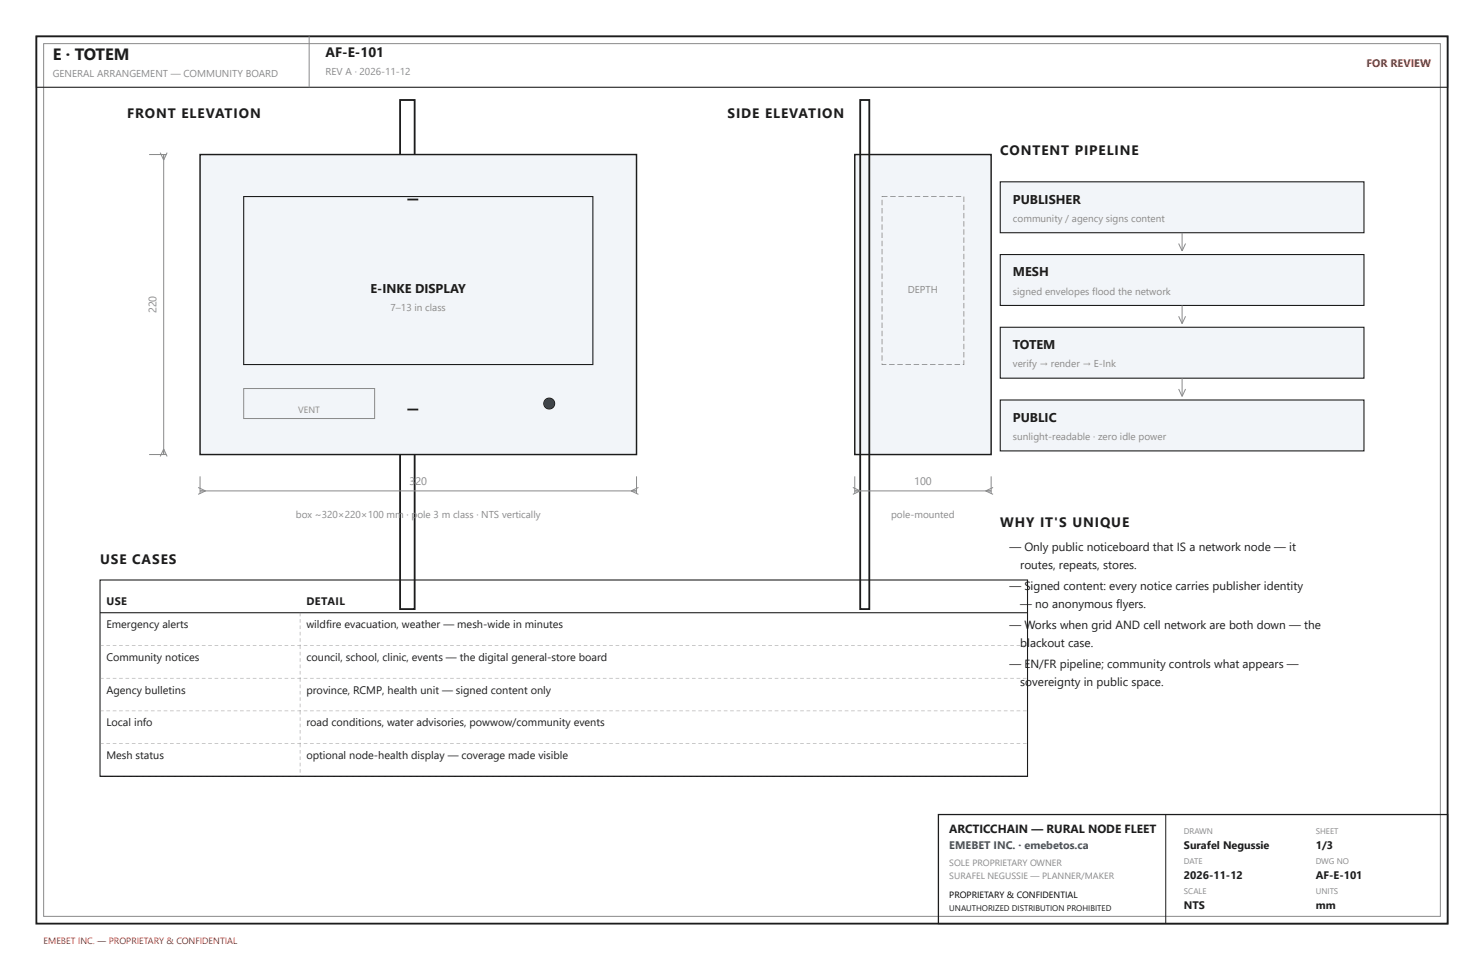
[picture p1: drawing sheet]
<svg xmlns="http://www.w3.org/2000/svg" width="432mm" height="279mm" viewBox="0 0 432 279" stroke-linecap="round" stroke-linejoin="round" font-family="sans-serif">
<path d="M10.6 10.6h410.6v258.2h-410.6zM116.4 29.1h4.2v148.2h-4.2z" fill="none" stroke="#1c1c1c" stroke-width=".53"/>
<path d="M12.7 12.7h406.4v254h-406.4zM90 10.6v14.8" fill="none" stroke="#8a8a8a" stroke-width=".29"/>
<path d="M10.6 10.6h410.6v14.8h-410.6z" fill="none" stroke="#1c1c1c" stroke-width=".32"/>
<path d="M58.2 45h127v87.3h-127z" fill="#f2f5f9"/>
<path d="M58.2 45h127v87.3h-127z" fill="none" stroke="#1c1c1c" stroke-width=".42"/>
<path d="M70.9 57.2h101.6v48.9h-101.6z" fill="none" stroke="#1c1c1c" stroke-width=".32"/>
<path d="M70.9 113.1h38.1v8.7h-38.1z" fill="none" stroke="#8a8a8a" stroke-width=".29"/>
<circle cx="159.8" cy="117.4" r="1.59" fill="#1a4f8a"/>
<circle cx="159.8" cy="117.4" r="1.59" fill="none" stroke="#1c1c1c" stroke-width=".29"/>
<path d="M118.5 58.1h3.2M118.5 119.2h3.2" fill="none" stroke="#1c1c1c" stroke-width=".53"/>
<path d="M43.4 45h5M46.6 44.4l1 2.2 1-2.2M47.6 45v87.3M43.4 132.3h5M46.6 132.8l1-2.1 1 2.1M58.2 138.6v5.1M185.2 138.6v5.1M57.7 141.9l2.1 1-2.1 1M58.2 142.9h127M185.8 141.9l-2.2 1 2.2 1" fill="none" stroke="#8a8a8a" stroke-width=".29"/>
<path d="M248.7 45h39.7v87.3h-39.7z" fill="#f2f5f9"/>
<path d="M248.7 45h39.7v87.3h-39.7z" fill="none" stroke="#1c1c1c" stroke-width=".42"/>
<path d="M259 57.1h1.6v.2h-1.6zM261.4 57.1h1.6v.2h-1.6zM263.8 57.1h1.6v.2h-1.6zM266.2 57.1h1.6v.2h-1.6zM268.6 57.1h1.5v.2h-1.5zM270.9 57.1h1.6v.2h-1.6zM273.3 57.1h1.6v.2h-1.6zM275.7 57.1h1.6v.2h-1.6zM278.1 57.1h1.6v.2h-1.6zM280.3 57.2h.3v1.6h-.3zM280.3 59.6h.3v1.6h-.3zM280.3 62h.3v1.6h-.3zM280.3 64.3h.3v1.6h-.3zM280.3 66.7h.3v1.6h-.3zM280.3 69.1h.3v1.6h-.3zM280.3 71.5h.3v1.6h-.3zM280.3 73.9h.3v1.6h-.3zM280.3 76.3h.3v1.5h-.3zM280.3 78.6h.3v1.6h-.3zM280.3 81h.3v1.6h-.3zM280.3 83.4h.3v1.6h-.3zM280.3 85.8h.3v1.6h-.3zM280.3 88.2h.3v1.5h-.3zM280.3 90.5h.3v1.6h-.3zM280.3 92.9h.3v1.6h-.3zM280.3 95.3h.3v1.6h-.3zM280.3 97.7h.3v1.6h-.3zM280.3 100.1h.3v1.6h-.3zM280.3 102.4h.3v1.6h-.3zM280.3 104.8h.3v1.4h-.5v-.2l.4 .1zM277.8 106h1.5v.2h-1.5zM275.4 106h1.6v.2h-1.6zM273 106h1.6v.2h-1.6zM270.6 106h1.6v.2h-1.6zM268.2 106h1.6v.2h-1.6zM265.9 106h1.5v.2h-1.5zM263.5 106h1.6v.2h-1.6zM261.1 106h1.6v.2h-1.6zM258.7 106h1.6v.2h-1.6zM256.5 105.8h.3l-.2 .3 1.3-.1v.2h-1.4zM256.5 103.4h.3v1.6h-.3zM256.5 101h.3v1.6h-.3zM256.5 98.6h.3v1.6h-.3zM256.5 96.3h.3v1.5h-.3zM256.5 93.9h.3v1.6h-.3zM256.5 91.5h.3v1.6h-.3zM256.5 89.1h.3v1.6h-.3zM256.5 86.7h.3v1.6h-.3zM256.5 84.3h.3v1.6h-.3zM256.5 82h.3v1.6h-.3zM256.5 79.6h.3v1.6h-.3zM256.5 77.2h.3v1.6h-.3zM256.5 74.8h.3v1.6h-.3zM256.5 72.4h.3v1.6h-.3zM256.5 70.1h.3v1.5h-.3zM256.5 67.7h.3v1.6h-.3zM256.5 65.3h.3v1.6h-.3zM256.5 62.9h.3v1.6h-.3zM256.5 60.5h.3v1.6h-.3zM256.5 58.2h.3v1.5h-.3zM256.5 57.1h1.7v.2l-1.6-.1 .2 .2h-.3z" fill="#8a8a8a"/>
<path d="M250.3 29.1h2.6v148.2h-2.6z" fill="none" stroke="#1c1c1c" stroke-width=".53"/>
<path d="M248.7 138.6v5.1M288.4 138.6v5.1M248.2 141.9l2.1 1-2.1 1M248.7 142.9h39.7M289 141.9l-2.2 1 2.2 1" fill="none" stroke="#8a8a8a" stroke-width=".29"/>
<path d="M291 52.9h105.9v14.8h-105.9z" fill="#f2f5f9"/>
<path d="M291 52.9h105.9v14.8h-105.9z" fill="none" stroke="#1c1c1c" stroke-width=".32"/>
<path d="M343 70.9l1 2.1M344 67.7v5.3M345 70.9l-1 2.1" fill="none" stroke="#8a8a8a" stroke-width=".29"/>
<path d="M291 74.1h105.9v14.8h-105.9z" fill="#f2f5f9"/>
<path d="M291 74.1h105.9v14.8h-105.9z" fill="none" stroke="#1c1c1c" stroke-width=".32"/>
<path d="M343 92l1 2.2M344 88.9v5.3M345 92l-1 2.2" fill="none" stroke="#8a8a8a" stroke-width=".29"/>
<path d="M291 95.2h105.9v14.9h-105.9z" fill="#f2f5f9"/>
<path d="M291 95.2h105.9v14.9h-105.9z" fill="none" stroke="#1c1c1c" stroke-width=".32"/>
<path d="M343 113.2l1 2.2M344 110.1v5.3M345 113.2l-1 2.2" fill="none" stroke="#8a8a8a" stroke-width=".29"/>
<path d="M291 116.4h105.9v14.8h-105.9z" fill="#f2f5f9"/>
<path d="M291 116.4h105.9v14.8h-105.9zM29.1 168.8h269.9v57.2h-269.9zM29.1 178.3h269.9" fill="none" stroke="#1c1c1c" stroke-width=".32"/>
<g fill="#8a8a8a">
<path d="M87.2 178.3l.2 1.1zM87.2 180.2l.2 1zM87.2 182l.2 1.1zM87.2 183.9l.2 1zM87.2 185.7l.2 1.1zM87.2 187.6l.2 .3z"/>
<path d="M29.1 187.8l1.1 .1zM31 187.8l1 .1zM32.8 187.8l1.1 .1zM34.7 187.8l1 .1zM36.5 187.8l1.1 .1zM38.4 187.8l1 .1zM40.2 187.8l1.1 .1zM42.1 187.8l1 .1zM43.9 187.8l1.1 .1zM45.8 187.8l1 .1zM47.6 187.8l1.1 .1zM49.5 187.8l1 .1zM51.3 187.8l1.1 .1zM53.2 187.8l1 .1zM55 187.8l1.1 .1zM56.9 187.8l1 .1zM58.7 187.8l1.1 .1zM60.6 187.8l1 .1zM62.4 187.8l1.1 .1zM64.3 187.8l1.1 .1zM66.1 187.8l1.1 .1zM68 187.8l1.1 .1zM69.8 187.8l1.1 .1zM71.7 187.8l1.1 .1zM73.6 187.8l1 .1zM75.4 187.8l1.1 .1zM77.3 187.8l1 .1zM79.1 187.8l1.1 .1zM81 187.8l1 .1zM82.8 187.8l1.1 .1zM84.7 187.8l1 .1zM86.5 187.8l1.1 .1zM88.4 187.8l1 .1zM90.2 187.8l1.1 .1zM92.1 187.8l1 .1zM93.9 187.8l1.1 .1zM95.8 187.8l1 .1zM97.6 187.8l1.1 .1zM99.5 187.8l1 .1zM101.3 187.8l1.1 .1zM103.2 187.8l1 .1zM105 187.8l1.1 .1zM106.9 187.8l1 .1zM108.7 187.8l1.1 .1zM110.6 187.8l1.1 .1zM112.4 187.8l1.1 .1zM114.3 187.8l1.1 .1zM116.2 187.8l1 .1zM118 187.8l1.1 .1zM119.9 187.8l1 .1zM121.7 187.8l1.1 .1zM123.6 187.8l1 .1zM125.4 187.8l1.1 .1zM127.3 187.8l1 .1zM129.1 187.8l1.1 .1zM131 187.8l1 .1zM132.8 187.8l1.1 .1zM134.7 187.8l1 .1zM136.5 187.8l1.1 .1zM138.4 187.8l1 .1zM140.2 187.8l1.1 .1zM142.1 187.8l1 .1zM143.9 187.8l1.1 .1zM145.8 187.8l1 .1zM147.6 187.8l1.1 .1zM149.5 187.8l1 .1zM151.3 187.8l1.1 .1zM153.2 187.8l1.1 .1zM155 187.8l1.1 .1zM156.9 187.8l1.1 .1zM158.7 187.8l1.1 .1zM160.6 187.8l1.1 .1zM162.5 187.8l1 .1zM164.3 187.8l1.1 .1zM166.2 187.8l1 .1zM168 187.8l1.1 .1zM169.9 187.8l1 .1zM171.7 187.8l1.1 .1zM173.6 187.8l1 .1zM175.4 187.8l1.1 .1zM177.3 187.8l1 .1zM179.1 187.8l1.1 .1zM181 187.8l1 .1zM182.8 187.8l1.1 .1zM184.7 187.8l1 .1zM186.5 187.8l1.1 .1zM188.4 187.8l1 .1zM190.2 187.8l1.1 .1zM192.1 187.8l1 .1zM193.9 187.8l1.1 .1zM195.8 187.8l1 .1zM197.6 187.8l1.1 .1zM199.5 187.8l1.1 .1zM201.3 187.8l1.1 .1zM203.2 187.8l1.1 .1zM205.1 187.8l1 .1zM206.9 187.8l1.1 .1zM208.8 187.8l1 .1zM210.6 187.8l1.1 .1zM212.5 187.8l1 .1zM214.3 187.8l1.1 .1zM216.2 187.8l1 .1zM218 187.8l1.1 .1zM219.9 187.8l1 .1zM221.7 187.8l1.1 .1zM223.6 187.8l1 .1zM225.4 187.8l1.1 .1zM227.3 187.8l1 .1zM229.1 187.8l1.1 .1zM231 187.8l1 .1zM232.8 187.8l1.1 .1zM234.7 187.8l1 .1zM236.5 187.8l1.1 .1zM238.4 187.8l1 .1zM240.2 187.8l1.1 .1zM242.1 187.8l1.1 .1zM243.9 187.8l1.1 .1zM245.8 187.8l1.1 .1zM247.6 187.8l1.1 .1zM249.5 187.8l1.1 .1zM251.4 187.8l1 .1zM253.2 187.8l1.1 .1zM255.1 187.8l1 .1zM256.9 187.8l1.1 .1zM258.8 187.8l1 .1zM260.6 187.8l1.1 .1zM262.5 187.8l1 .1zM264.3 187.8l1.1 .1zM266.2 187.8l1 .1zM268 187.8l1.1 .1zM269.9 187.8l1 .1zM271.7 187.8l1.1 .1zM273.6 187.8l1 .1zM275.4 187.8l1.1 .1zM277.3 187.8l1 .1zM279.1 187.8l1.1 .1zM281 187.8l1 .1zM282.8 187.8l1.1 .1zM284.7 187.8l1 .1zM286.5 187.8l1.1 .1zM288.4 187.8l1.1 .1zM290.2 187.8l1.1 .1zM292.1 187.8l1.1 .1zM294 187.8l1 .1zM295.8 187.8l1.1 .1zM297.7 187.8l1 .1z"/>
<path d="M87.2 187.9l.2 1zM87.2 189.7l.2 1.1zM87.2 191.6l.2 1zM87.2 193.4l.2 1.1zM87.2 195.3l.2 1zM87.2 197.1l.2 .3z"/>
<path d="M29.1 197.3l1.1 .1zM31 197.3l1 .1zM32.8 197.3l1.1 .1zM34.7 197.3l1 .1zM36.5 197.3l1.1 .1zM38.4 197.3l1 .1zM40.2 197.3l1.1 .1zM42.1 197.3l1 .1zM43.9 197.3l1.1 .1zM45.8 197.3l1 .1zM47.6 197.3l1.1 .1zM49.5 197.3l1 .1zM51.3 197.3l1.1 .1zM53.2 197.3l1 .1zM55 197.3l1.1 .1zM56.9 197.3l1 .1zM58.7 197.3l1.1 .1zM60.6 197.3l1 .1zM62.4 197.3l1.1 .1zM64.3 197.3l1.1 .1zM66.1 197.3l1.1 .1zM68 197.3l1.1 .1zM69.8 197.3l1.1 .1zM71.7 197.3l1.1 .1zM73.6 197.3l1 .1zM75.4 197.3l1.1 .1zM77.3 197.3l1 .1zM79.1 197.3l1.1 .1zM81 197.3l1 .1zM82.8 197.3l1.1 .1zM84.7 197.3l1 .1zM86.5 197.3l1.1 .1zM88.4 197.3l1 .1zM90.2 197.3l1.1 .1zM92.1 197.3l1 .1zM93.9 197.3l1.1 .1zM95.8 197.3l1 .1zM97.6 197.3l1.1 .1zM99.5 197.3l1 .1zM101.3 197.3l1.1 .1zM103.2 197.3l1 .1zM105 197.3l1.1 .1zM106.9 197.3l1 .1zM108.7 197.3l1.1 .1zM110.6 197.3l1.1 .1zM112.4 197.3l1.1 .1zM114.3 197.3l1.1 .1zM116.2 197.3l1 .1zM118 197.3l1.1 .1zM119.9 197.3l1 .1zM121.7 197.3l1.1 .1zM123.6 197.3l1 .1zM125.4 197.3l1.1 .1zM127.3 197.3l1 .1zM129.1 197.3l1.1 .1zM131 197.3l1 .1zM132.8 197.3l1.1 .1zM134.7 197.3l1 .1zM136.5 197.3l1.1 .1zM138.4 197.3l1 .1zM140.2 197.3l1.1 .1zM142.1 197.3l1 .1zM143.9 197.3l1.1 .1zM145.8 197.3l1 .1zM147.6 197.3l1.1 .1zM149.5 197.3l1 .1zM151.3 197.3l1.1 .1zM153.2 197.3l1.1 .1zM155 197.3l1.1 .1zM156.9 197.3l1.1 .1zM158.7 197.3l1.1 .1zM160.6 197.3l1.1 .1zM162.5 197.3l1 .1zM164.3 197.3l1.1 .1zM166.2 197.3l1 .1zM168 197.3l1.1 .1zM169.9 197.3l1 .1zM171.7 197.3l1.1 .1zM173.6 197.3l1 .1zM175.4 197.3l1.1 .1zM177.3 197.3l1 .1zM179.1 197.3l1.1 .1zM181 197.3l1 .1zM182.8 197.3l1.1 .1zM184.7 197.3l1 .1zM186.5 197.3l1.1 .1zM188.4 197.3l1 .1zM190.2 197.3l1.1 .1zM192.1 197.3l1 .1zM193.9 197.3l1.1 .1zM195.8 197.3l1 .1zM197.6 197.3l1.1 .1zM199.5 197.3l1.1 .1zM201.3 197.3l1.1 .1zM203.2 197.3l1.1 .1zM205.1 197.3l1 .1zM206.9 197.3l1.1 .1zM208.8 197.3l1 .1zM210.6 197.3l1.1 .1zM212.5 197.3l1 .1zM214.3 197.3l1.1 .1zM216.2 197.3l1 .1zM218 197.3l1.1 .1zM219.9 197.3l1 .1zM221.7 197.3l1.1 .1zM223.6 197.3l1 .1zM225.4 197.3l1.1 .1zM227.3 197.3l1 .1zM229.1 197.3l1.1 .1zM231 197.3l1 .1zM232.8 197.3l1.1 .1zM234.7 197.3l1 .1zM236.5 197.3l1.1 .1zM238.4 197.3l1 .1zM240.2 197.3l1.1 .1zM242.1 197.3l1.1 .1zM243.9 197.3l1.1 .1zM245.8 197.3l1.1 .1zM247.6 197.3l1.1 .1zM249.5 197.3l1.1 .1zM251.4 197.3l1 .1zM253.2 197.3l1.1 .1zM255.1 197.3l1 .1zM256.9 197.3l1.1 .1zM258.8 197.3l1 .1zM260.6 197.3l1.1 .1zM262.5 197.3l1 .1zM264.3 197.3l1.1 .1zM266.2 197.3l1 .1zM268 197.3l1.1 .1zM269.9 197.3l1 .1zM271.7 197.3l1.1 .1zM273.6 197.3l1 .1zM275.4 197.3l1.1 .1zM277.3 197.3l1 .1zM279.1 197.3l1.1 .1zM281 197.3l1 .1zM282.8 197.3l1.1 .1zM284.7 197.3l1 .1zM286.5 197.3l1.1 .1zM288.4 197.3l1.1 .1zM290.2 197.3l1.1 .1zM292.1 197.3l1.1 .1zM294 197.3l1 .1zM295.8 197.3l1.1 .1zM297.7 197.3l1 .1z"/>
<path d="M87.2 197.4l.2 1zM87.2 199.2l.2 1.1zM87.2 201.1l.2 1zM87.2 202.9l.2 1.1zM87.2 204.8l.2 1zM87.2 206.6l.2 .3z"/>
<path d="M29.1 206.8l1.1 .2zM31 206.8l1 .2zM32.8 206.8l1.1 .2zM34.7 206.8l1 .2zM36.5 206.8l1.1 .2zM38.4 206.8l1 .2zM40.2 206.8l1.1 .2zM42.1 206.8l1 .2zM43.9 206.8l1.1 .2zM45.8 206.8l1 .2zM47.6 206.8l1.1 .2zM49.5 206.8l1 .2zM51.3 206.8l1.1 .2zM53.2 206.8l1 .2zM55 206.8l1.1 .2zM56.9 206.8l1 .2zM58.7 206.8l1.1 .2zM60.6 206.8l1 .2zM62.4 206.8l1.1 .2zM64.3 206.8l1.1 .2zM66.1 206.8l1.1 .2zM68 206.8l1.1 .2zM69.8 206.8l1.1 .2zM71.7 206.8l1.1 .2zM73.6 206.8l1 .2zM75.4 206.8l1.1 .2zM77.3 206.8l1 .2zM79.1 206.8l1.1 .2zM81 206.8l1 .2zM82.8 206.8l1.1 .2zM84.7 206.8l1 .2zM86.5 206.8l1.1 .2zM88.4 206.8l1 .2zM90.2 206.8l1.1 .2zM92.1 206.8l1 .2zM93.9 206.8l1.1 .2zM95.8 206.8l1 .2zM97.6 206.8l1.1 .2zM99.5 206.8l1 .2zM101.3 206.8l1.1 .2zM103.2 206.8l1 .2zM105 206.8l1.1 .2zM106.9 206.8l1 .2zM108.7 206.8l1.1 .2zM110.6 206.8l1.1 .2zM112.4 206.8l1.1 .2zM114.3 206.8l1.1 .2zM116.2 206.8l1 .2zM118 206.8l1.1 .2zM119.9 206.8l1 .2zM121.7 206.8l1.1 .2zM123.6 206.8l1 .2zM125.4 206.8l1.1 .2zM127.3 206.8l1 .2zM129.1 206.8l1.1 .2zM131 206.8l1 .2zM132.8 206.8l1.1 .2zM134.7 206.8l1 .2zM136.5 206.8l1.1 .2zM138.4 206.8l1 .2zM140.2 206.8l1.1 .2zM142.1 206.8l1 .2zM143.9 206.8l1.1 .2zM145.8 206.8l1 .2zM147.6 206.8l1.1 .2zM149.5 206.8l1 .2zM151.3 206.8l1.1 .2zM153.2 206.8l1.1 .2zM155 206.8l1.1 .2zM156.9 206.8l1.1 .2zM158.7 206.8l1.1 .2zM160.6 206.8l1.1 .2zM162.5 206.8l1 .2zM164.3 206.8l1.1 .2zM166.2 206.8l1 .2zM168 206.8l1.1 .2zM169.9 206.8l1 .2zM171.7 206.8l1.1 .2zM173.6 206.8l1 .2zM175.4 206.8l1.1 .2zM177.3 206.8l1 .2zM179.1 206.8l1.1 .2zM181 206.8l1 .2zM182.8 206.8l1.1 .2zM184.7 206.8l1 .2zM186.5 206.8l1.1 .2zM188.4 206.8l1 .2zM190.2 206.8l1.1 .2zM192.1 206.8l1 .2zM193.9 206.8l1.1 .2zM195.8 206.8l1 .2zM197.6 206.8l1.1 .2zM199.5 206.8l1.1 .2zM201.3 206.8l1.1 .2zM203.2 206.8l1.1 .2zM205.1 206.8l1 .2zM206.9 206.8l1.1 .2zM208.8 206.8l1 .2zM210.6 206.8l1.1 .2zM212.5 206.8l1 .2zM214.3 206.8l1.1 .2zM216.2 206.8l1 .2zM218 206.8l1.1 .2zM219.9 206.8l1 .2zM221.7 206.8l1.1 .2zM223.6 206.8l1 .2zM225.4 206.8l1.1 .2zM227.3 206.8l1 .2zM229.1 206.8l1.1 .2zM231 206.8l1 .2zM232.8 206.8l1.1 .2zM234.7 206.8l1 .2zM236.5 206.8l1.1 .2zM238.4 206.8l1 .2zM240.2 206.8l1.1 .2zM242.1 206.8l1.1 .2zM243.9 206.8l1.1 .2zM245.8 206.8l1.1 .2zM247.6 206.8l1.1 .2zM249.5 206.8l1.1 .2zM251.4 206.8l1 .2zM253.2 206.8l1.1 .2zM255.1 206.8l1 .2zM256.9 206.8l1.1 .2zM258.8 206.8l1 .2zM260.6 206.8l1.1 .2zM262.5 206.8l1 .2zM264.3 206.8l1.1 .2zM266.2 206.8l1 .2zM268 206.8l1.1 .2zM269.9 206.8l1 .2zM271.7 206.8l1.1 .2zM273.6 206.8l1 .2zM275.4 206.8l1.1 .2zM277.3 206.8l1 .2zM279.1 206.8l1.1 .2zM281 206.8l1 .2zM282.8 206.8l1.1 .2zM284.7 206.8l1 .2zM286.5 206.8l1.1 .2zM288.4 206.8l1.1 .2zM290.2 206.8l1.1 .2zM292.1 206.8l1.1 .2zM294 206.8l1 .2zM295.8 206.8l1.1 .2zM297.7 206.8l1 .2z"/>
<path d="M87.2 206.9l.2 1.1zM87.2 208.8l.2 1zM87.2 210.6l.2 1.1zM87.2 212.5l.2 1zM87.2 214.3l.2 1.1zM87.2 216.2l.2 .2z"/>
<path d="M29.1 216.4l1.1 .1zM31 216.4l1 .1zM32.8 216.4l1.1 .1zM34.7 216.4l1 .1zM36.5 216.4l1.1 .1zM38.4 216.4l1 .1zM40.2 216.4l1.1 .1zM42.1 216.4l1 .1zM43.9 216.4l1.1 .1zM45.8 216.4l1 .1zM47.6 216.4l1.1 .1zM49.5 216.4l1 .1zM51.3 216.4l1.1 .1zM53.2 216.4l1 .1zM55 216.4l1.1 .1zM56.9 216.4l1 .1zM58.7 216.4l1.1 .1zM60.6 216.4l1 .1zM62.4 216.4l1.1 .1zM64.3 216.4l1.1 .1zM66.1 216.4l1.1 .1zM68 216.4l1.1 .1zM69.8 216.4l1.1 .1zM71.7 216.4l1.1 .1zM73.6 216.4l1 .1zM75.4 216.4l1.1 .1zM77.3 216.4l1 .1zM79.1 216.4l1.1 .1zM81 216.4l1 .1zM82.8 216.4l1.1 .1zM84.7 216.4l1 .1zM86.5 216.4l1.1 .1zM88.4 216.4l1 .1zM90.2 216.4l1.1 .1zM92.1 216.4l1 .1zM93.9 216.4l1.1 .1zM95.8 216.4l1 .1zM97.6 216.4l1.1 .1zM99.5 216.4l1 .1zM101.3 216.4l1.1 .1zM103.2 216.4l1 .1zM105 216.4l1.1 .1zM106.9 216.4l1 .1zM108.7 216.4l1.1 .1zM110.6 216.4l1.1 .1zM112.4 216.4l1.1 .1zM114.3 216.4l1.1 .1zM116.2 216.4l1 .1zM118 216.4l1.1 .1zM119.9 216.4l1 .1zM121.7 216.4l1.1 .1zM123.6 216.4l1 .1zM125.4 216.4l1.1 .1zM127.3 216.4l1 .1zM129.1 216.4l1.1 .1zM131 216.4l1 .1zM132.8 216.4l1.1 .1zM134.7 216.4l1 .1zM136.5 216.4l1.1 .1zM138.4 216.4l1 .1zM140.2 216.4l1.1 .1zM142.1 216.4l1 .1zM143.9 216.4l1.1 .1zM145.8 216.4l1 .1zM147.6 216.4l1.1 .1zM149.5 216.4l1 .1zM151.3 216.4l1.1 .1zM153.2 216.4l1.1 .1zM155 216.4l1.1 .1zM156.9 216.4l1.1 .1zM158.7 216.4l1.1 .1zM160.6 216.4l1.1 .1zM162.5 216.4l1 .1zM164.3 216.4l1.1 .1zM166.2 216.4l1 .1zM168 216.4l1.1 .1zM169.9 216.4l1 .1zM171.7 216.4l1.1 .1zM173.6 216.4l1 .1zM175.4 216.4l1.1 .1zM177.3 216.4l1 .1zM179.1 216.4l1.1 .1zM181 216.4l1 .1zM182.8 216.4l1.1 .1zM184.7 216.4l1 .1zM186.5 216.4l1.1 .1zM188.4 216.4l1 .1zM190.2 216.4l1.1 .1zM192.1 216.4l1 .1zM193.9 216.4l1.1 .1zM195.8 216.4l1 .1zM197.6 216.4l1.1 .1zM199.5 216.4l1.1 .1zM201.3 216.4l1.1 .1zM203.2 216.4l1.1 .1zM205.1 216.4l1 .1zM206.9 216.4l1.1 .1zM208.8 216.4l1 .1zM210.6 216.4l1.1 .1zM212.5 216.4l1 .1zM214.3 216.4l1.1 .1zM216.2 216.4l1 .1zM218 216.4l1.1 .1zM219.9 216.4l1 .1zM221.7 216.4l1.1 .1zM223.6 216.4l1 .1zM225.4 216.4l1.1 .1zM227.3 216.4l1 .1zM229.1 216.4l1.1 .1zM231 216.4l1 .1zM232.8 216.4l1.1 .1zM234.7 216.4l1 .1zM236.5 216.4l1.1 .1zM238.4 216.4l1 .1zM240.2 216.4l1.1 .1zM242.1 216.4l1.1 .1zM243.9 216.4l1.1 .1zM245.8 216.4l1.1 .1zM247.6 216.4l1.1 .1zM249.5 216.4l1.1 .1zM251.4 216.4l1 .1zM253.2 216.4l1.1 .1zM255.1 216.4l1 .1zM256.9 216.4l1.1 .1zM258.8 216.4l1 .1zM260.6 216.4l1.1 .1zM262.5 216.4l1 .1zM264.3 216.4l1.1 .1zM266.2 216.4l1 .1zM268 216.4l1.1 .1zM269.9 216.4l1 .1zM271.7 216.4l1.1 .1zM273.6 216.4l1 .1zM275.4 216.4l1.1 .1zM277.3 216.4l1 .1zM279.1 216.4l1.1 .1zM281 216.4l1 .1zM282.8 216.4l1.1 .1zM284.7 216.4l1 .1zM286.5 216.4l1.1 .1zM288.4 216.4l1.1 .1zM290.2 216.4l1.1 .1zM292.1 216.4l1.1 .1zM294 216.4l1 .1zM295.8 216.4l1.1 .1zM297.7 216.4l1 .1z"/>
<path d="M87.2 216.4l.2 1.1zM87.2 218.3l.2 1zM87.2 220.1l.2 1.1zM87.2 222l.2 1zM87.2 223.8l.2 1.1zM87.2 225.7l.2 .3z"/>
<path d="M29.1 225.9l1.1 .1zM31 225.9l1 .1zM32.8 225.9l1.1 .1zM34.7 225.9l1 .1zM36.5 225.9l1.1 .1zM38.4 225.9l1 .1zM40.2 225.9l1.1 .1zM42.1 225.9l1 .1zM43.9 225.9l1.1 .1zM45.8 225.9l1 .1zM47.6 225.9l1.1 .1zM49.5 225.9l1 .1zM51.3 225.9l1.1 .1zM53.2 225.9l1 .1zM55 225.9l1.1 .1zM56.9 225.9l1 .1zM58.7 225.9l1.1 .1zM60.6 225.9l1 .1zM62.4 225.9l1.1 .1zM64.3 225.9l1.1 .1zM66.1 225.9l1.1 .1zM68 225.9l1.1 .1zM69.8 225.9l1.1 .1zM71.7 225.9l1.1 .1zM73.6 225.9l1 .1zM75.4 225.9l1.1 .1zM77.3 225.9l1 .1zM79.1 225.9l1.1 .1zM81 225.9l1 .1zM82.8 225.9l1.1 .1zM84.7 225.9l1 .1zM86.5 225.9l1.1 .1zM88.4 225.9l1 .1zM90.2 225.9l1.1 .1zM92.1 225.9l1 .1zM93.9 225.9l1.1 .1zM95.8 225.9l1 .1zM97.6 225.9l1.1 .1zM99.5 225.9l1 .1zM101.3 225.9l1.1 .1zM103.2 225.9l1 .1zM105 225.9l1.1 .1zM106.9 225.9l1 .1zM108.7 225.9l1.1 .1zM110.6 225.9l1.1 .1zM112.4 225.9l1.1 .1zM114.3 225.9l1.1 .1zM116.2 225.9l1 .1zM118 225.9l1.1 .1zM119.9 225.9l1 .1zM121.7 225.9l1.1 .1zM123.6 225.9l1 .1zM125.4 225.9l1.1 .1zM127.3 225.9l1 .1zM129.1 225.9l1.1 .1zM131 225.9l1 .1zM132.8 225.9l1.1 .1zM134.7 225.9l1 .1zM136.5 225.9l1.1 .1zM138.4 225.9l1 .1zM140.2 225.9l1.1 .1zM142.1 225.9l1 .1zM143.9 225.9l1.1 .1zM145.8 225.9l1 .1zM147.6 225.9l1.1 .1zM149.5 225.9l1 .1zM151.3 225.9l1.1 .1zM153.2 225.9l1.1 .1zM155 225.9l1.1 .1zM156.9 225.9l1.1 .1zM158.7 225.9l1.1 .1zM160.6 225.9l1.1 .1zM162.5 225.9l1 .1zM164.3 225.9l1.1 .1zM166.2 225.9l1 .1zM168 225.9l1.1 .1zM169.9 225.9l1 .1zM171.7 225.9l1.1 .1zM173.6 225.9l1 .1zM175.4 225.9l1.1 .1zM177.3 225.9l1 .1zM179.1 225.9l1.1 .1zM181 225.9l1 .1zM182.8 225.9l1.1 .1zM184.7 225.9l1 .1zM186.5 225.9l1.1 .1zM188.4 225.9l1 .1zM190.2 225.9l1.1 .1zM192.1 225.9l1 .1zM193.9 225.9l1.1 .1zM195.8 225.9l1 .1zM197.6 225.9l1.1 .1zM199.5 225.9l1.1 .1zM201.3 225.9l1.1 .1zM203.2 225.9l1.1 .1zM205.1 225.9l1 .1zM206.9 225.9l1.1 .1zM208.8 225.9l1 .1zM210.6 225.9l1.1 .1zM212.5 225.9l1 .1zM214.3 225.9l1.1 .1zM216.2 225.9l1 .1zM218 225.9l1.1 .1zM219.9 225.9l1 .1zM221.7 225.9l1.1 .1zM223.6 225.9l1 .1zM225.4 225.9l1.1 .1zM227.3 225.9l1 .1zM229.1 225.9l1.1 .1zM231 225.9l1 .1zM232.8 225.9l1.1 .1zM234.7 225.9l1 .1zM236.5 225.9l1.1 .1zM238.4 225.9l1 .1zM240.2 225.9l1.1 .1zM242.1 225.9l1.1 .1zM243.9 225.9l1.1 .1zM245.8 225.9l1.1 .1zM247.6 225.9l1.1 .1zM249.5 225.9l1.1 .1zM251.4 225.9l1 .1zM253.2 225.9l1.1 .1zM255.1 225.9l1 .1zM256.9 225.9l1.1 .1zM258.8 225.9l1 .1zM260.6 225.9l1.1 .1zM262.5 225.9l1 .1zM264.3 225.9l1.1 .1zM266.2 225.9l1 .1zM268 225.9l1.1 .1zM269.9 225.9l1 .1zM271.7 225.9l1.1 .1zM273.6 225.9l1 .1zM275.4 225.9l1.1 .1zM277.3 225.9l1 .1zM279.1 225.9l1.1 .1zM281 225.9l1 .1zM282.8 225.9l1.1 .1zM284.7 225.9l1 .1zM286.5 225.9l1.1 .1zM288.4 225.9l1.1 .1zM290.2 225.9l1.1 .1zM292.1 225.9l1.1 .1zM294 225.9l1 .1zM295.8 225.9l1.1 .1zM297.7 225.9l1 .1z"/>
</g>
<path d="M29.1 226h269.9" fill="none" stroke="#1c1c1c" stroke-width=".32"/>
<path d="M273 237.1h148.2v31.7h-148.2z" fill="none" stroke="#1c1c1c" stroke-width=".37"/>
<path d="M339.2 237.1v31.7" fill="none" stroke="#1c1c1c" stroke-width=".29"/>
<text font-size="4.8" fill="#1c1c1c" x="15.3" y="17.5">E · TOTEM</text>
<g font-size="4" fill="#1c1c1c">
<text x="94.7" y="16.7">AF-E-101</text>
<text x="37" y="34.4">FRONT ELEVATION</text>
<text x="211.7" y="34.4">SIDE ELEVATION</text>
<text x="291" y="45">CONTENT PIPELINE</text>
<text x="291" y="153.5">WHY IT'S UNIQUE</text>
<text x="29.1" y="164">USE CASES</text>
</g>
<g font-size="3.7" fill="#1c1c1c">
<text x="294.7" y="59.3">PUBLISHER</text>
<text x="294.7" y="80.4">MESH</text>
<text x="107.8" y="85.1">E-INKE DISPLAY</text>
<text x="294.7" y="101.6">TOTEM</text>
<text x="294.7" y="122.8">PUBLIC</text>
</g>
<g font-size="3.4" fill="#1c1c1c">
<text x="293.7" y="160.3">— Only public noticeboard that IS a network node — it</text>
<text x="296.9" y="165.6">routes, repeats, stores.</text>
<text x="293.7" y="171.7">— Signed content: every notice carries publisher identity</text>
<text x="296.9" y="177">— no anonymous flyers.</text>
<text x="293.7" y="183.1">— Works when grid AND cell network are both down — the</text>
<text x="296.9" y="188.4">blackout case.</text>
<text x="293.7" y="194.5">— EN/FR pipeline; community controls what appears —</text>
<text x="296.9" y="199.8">sovereignty in public space.</text>
<text x="276.2" y="242.4">ARCTICCHAIN — RURAL NODE FLEET</text>
</g>
<text font-size="3.2" fill="#b3261e" x="397.6" y="19.6">FOR REVIEW</text>
<g font-size="3.2" fill="#8a8a8a">
<text x="45.5" y="91.2" transform="rotate(-90 45.5 91.2)">220</text>
<text x="119.1" y="141.3">320</text>
<text x="266" y="141.3">100</text>
</g>
<g font-size="3.2" fill="#1c1c1c">
<text x="31" y="176.2">USE</text>
<text x="89.2" y="176.2">DETAIL</text>
<text x="31" y="182.8">Emergency alerts</text>
<text x="89.2" y="182.8">wildfire evacuation, weather — mesh-wide in minutes</text>
<text x="31" y="192.4">Community notices</text>
<text x="89.2" y="192.4">council, school, clinic, events — the digital general-store board</text>
<text x="31" y="201.9">Agency bulletins</text>
<text x="89.2" y="201.9">province, RCMP, health unit — signed content only</text>
<text x="31" y="211.4">Local info</text>
<text x="89.2" y="211.4">road conditions, water advisories, powwow/community events</text>
<text x="31" y="220.9">Mesh status</text>
<text x="89.2" y="220.9">optional node-health display — coverage made visible</text>
<text x="344.5" y="247.1">Surafel Negussie</text>
<text x="382.9" y="247.1">1/3</text>
<text x="344.5" y="255.9">2026-11-12</text>
<text x="382.9" y="255.9">AF-E-101</text>
<text x="344.5" y="264.6">NTS</text>
<text x="382.9" y="264.6">mm</text>
</g>
<text font-size="3.2" fill="#1a4f8a" x="276.2" y="247.1">EMEBET INC. · emebetos.ca</text>
<g font-size="2.9" fill="#8a8a8a">
<text x="15.3" y="22.5">GENERAL ARRANGEMENT — COMMUNITY BOARD</text>
<text x="94.7" y="22">REV A · 2026-11-12</text>
<text x="294.7" y="64.6">community / agency signs content</text>
<text x="264.2" y="85.1">DEPTH</text>
<text x="294.7" y="85.7">signed envelopes flood the network</text>
<text x="113.7" y="90.4">7–13 in class</text>
<text x="294.7" y="106.9">verify → render → E-Ink</text>
<text x="294.7" y="128.1">sunlight-readable · zero idle power</text>
<text x="86.1" y="150.8">box ~320×220×100 mm · pole 3 m class · NTS vertically</text>
<text x="259.3" y="150.8">pole-mounted</text>
</g>
<g font-size="2.6" fill="#8a8a8a">
<text x="86.8" y="120.3">VENT</text>
<text x="276.2" y="252.1">SOLE PROPRIETARY OWNER</text>
<text x="276.2" y="255.9">SURAFEL NEGUSSIE — PLANNER/MAKER</text>
</g>
<text font-size="2.6" x="276.2" y="261.4">PROPRIETARY &amp; CONFIDENTIAL</text>
<text font-size="2.6" fill="#b3261e" x="12.7" y="274.6">EMEBET INC. — PROPRIETARY &amp; CONFIDENTIAL</text>
<g font-size="2.4" fill="#8a8a8a">
<text x="344.5" y="242.6">DRAWN</text>
<text x="382.9" y="242.6">SHEET</text>
<text x="344.5" y="251.4">DATE</text>
<text x="382.9" y="251.4">DWG NO</text>
<text x="344.5" y="260.1">SCALE</text>
<text x="382.9" y="260.1">UNITS</text>
</g>
<text font-size="2.4" fill="#1c1c1c" x="276.2" y="265.1">UNAUTHORIZED DISTRIBUTION PROHIBITED</text>
</svg>
